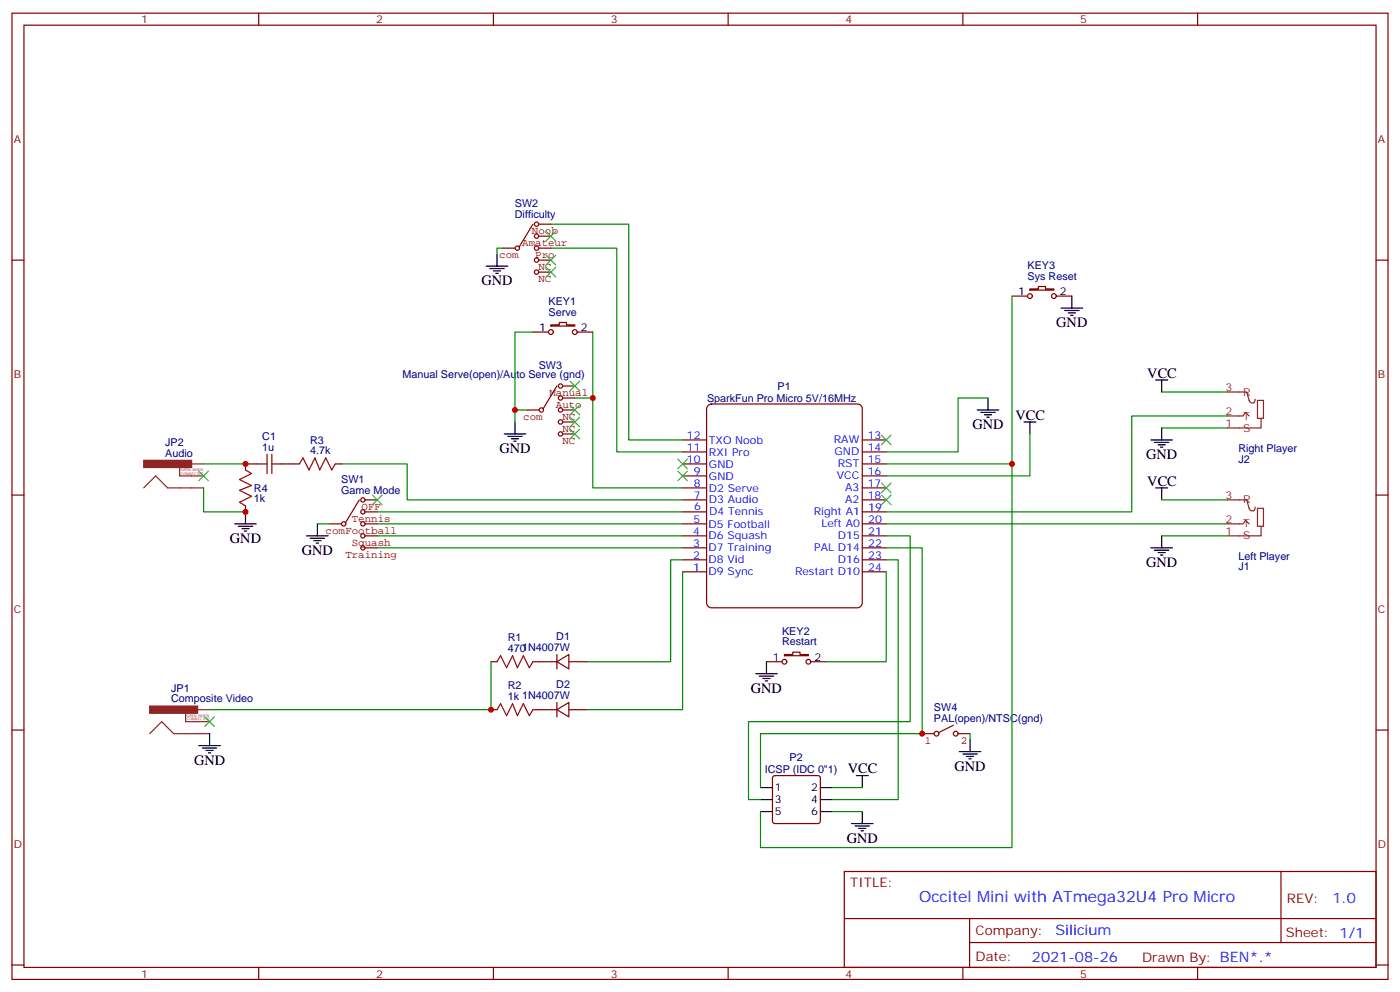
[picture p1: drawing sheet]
<svg xmlns="http://www.w3.org/2000/svg" width="412mm" height="292mm" viewBox="0 0 412 292" stroke-linecap="round" stroke-linejoin="round" font-family="sans-serif">
<g fill="none" stroke="#870000" stroke-width=".35">
<path d="M3.5 3.9h405.4v284.3h-405.4zM7.1 7.4h398.2v277.3h-398.2zM76.2 3.9v3.5M145.3 3.9v3.5M214.5 3.9v3.5M283.6 3.9v3.5M352.8 3.9v3.5M3.5 76.6h3.6M405.3 76.6h3.6M3.5 145.7h3.6M405.3 145.7h3.6M3.5 214.8h3.6"/>
<path d="M405.3 214.8h3.6M248.7 256.5h156.6v28.2h-156.6zM377.3 256.5v20.9M248.7 270.3h156.5M285.6 277.4h119.6M285.6 270.3v14.1M3.5 284h3.6M76.2 284.7v3.5M145.3 284.7v3.5M214.5 284.7v3.5M283.6 284.7v3.5M352.8 284.7v3.5"/>
<path d="M405.3 284h3.6"/>
</g>
<path d="M208.5 119.5l1-.6h43.1a1.41 1.41 0 0 1 1.4 1.4v57.1a1.51 1.51 0 0 1-1.4 1.5h-43.1a1.51 1.51 0 0 1-1.4-1.5v-57.1z" fill="#fff" stroke="#800000" stroke-width=".35"/>
<g fill="none" stroke="#870000" stroke-width=".35">
<path d="M157 97.7h4.6M162.3 95.6h2.4v-.7h2.2v.7h2.4v.4h-7zM170 97.7h4.6M298.1 87.1h4.6M303.4 85h2.5v-.7h2.1v.7h2.4v.4h-7zM311.1 87.1h4.6M75.8 136.5h-3.5v1.8M82.9 136.5h5.3M98.8 136.5h1.7M201.1 136.5h7M201.1 133h7M201.1 129.5h7"/>
<path d="M254 136.5h7.1M254 133h7.1M254 129.5h7.1M72.3 148.9v1.7M201.1 157.7h7M201.1 154.2h7M201.1 150.6h7M201.1 147.1h7M201.1 143.6h7M201.1 140.1h7M254 157.7h7.1M254 154.2h7.1"/>
<path d="M254 150.6h7.1M254 147.1h7.1M254 143.6h7.1M254 140.1h7.1M201.1 168.3h7M201.1 164.7h7M201.1 161.2h7M254 168.3h7.1M254 164.7h7.1M254 161.2h7.1M144.6 194.7h1.8M157 194.7h7"/>
<path d="M164 194.7l3.6-2.1v4.2zM164 192.6v4.2M167.6 194.7h5.3M225.8 194.7h4.6M231.1 192.6h2.4v-.7h2.2v.7h2.4v.4h-7zM238.8 194.7h4.6M144.6 208.8h1.8M157 208.8h7M164 208.8l3.6-2.1v4.3zM164 206.7v4.3M167.6 208.8h5.3M227.8 228.5l.4-.3h12.7l.5 .3 .3 .5v12.7l-.3 .5-.5 .2h-12.7l-.5-.3-.2-.4v-12.7z"/>
<circle cx="162.3" cy="97.7" r=".71"/>
<circle cx="169.3" cy="97.7" r=".71"/>
<circle cx="303.4" cy="87.1" r=".71"/>
<circle cx="310.4" cy="87.1" r=".71"/>
<circle cx="231.1" cy="194.7" r=".71"/>
<circle cx="238.1" cy="194.7" r=".71"/>
</g>
<g fill="none" stroke="#8c2424" stroke-width=".35">
<path d="M361.6 115.4h5.6l.7 2.4a.9 .9 0 0 0 1.1 .8 .9 .9 0 0 0 .7-1.1M370.4 117.8h1.8v5.3h-1.8zM52.9 136.5v3.6h7.1M56.4 136.5h3.6M361.6 122.4h4.6l.7-1 1 1M371.5 123.1v2.8h-9.9M42.3 143.6l3.6-3.5 3.5 3.5h10.6M361.6 147.1h5.6l.7 2.5a.9 .9 0 0 0 1.1 .7 .9 .9 0 0 0 .7-1.1M361.6 154.2h4.6l.7-1.1 1 1.1M370.4 149.6h1.8v5.3h-1.8zM371.5 154.9v2.8h-9.9M44.1 215.9l3.5-3.5 3.6 3.5h10.5"/>
<path d="M54.7 208.8v3.6h7M58.2 208.8h3.5"/>
</g>
<g fill="#8c2424" stroke="#8c2424" stroke-width=".35">
<path d="M44.1 207.8h14.1v2.1h-14.1z"/>
<path d="M42.3 135.5h14.1v2.1h-14.1z"/>
</g>
<g fill="none" stroke="#000" stroke-width=".35">
<path d="M143.2 78.3h6.4M144.3 79h4.2M145.3 79.7h2.2M146.4 74.8v3.5M146 80.4h.8M312.6 90.7h6.3M313.6 91.4h4.3M314.7 92.1h2.1M315.4 92.8h.7M315.7 87.1v3.6M291 117.1v3.5M340.4 111.8h3.6"/>
<path d="M342.2 111.8v3.6M148.5 127.7h6.4M149.6 128.4h4.2M150.6 129.1h2.2M151.3 129.8h.7M151.7 124.2v3.5M287.9 120.6h6.3M288.9 121.4h4.3M290 122.1h2.1M290.7 122.8h.7M301.6 124.2h3.6M303.4 124.2v3.5"/>
<path d="M339 129.5h6.4M340.1 130.2h4.2M341.1 130.9h2.2M341.8 131.6h.7M342.2 125.9v3.6M69.1 154.2h6.4M70.2 154.9h4.2M71.3 155.6h2.1M72 156.3h.7M72.3 150.6v3.6M90.3 157.7h6.4M91.4 158.4h4.2"/>
<path d="M92.4 159.1h2.1M93.1 159.8h.7M93.5 154.2v3.5M340.4 143.6h3.6M342.2 143.6v3.5M342.2 157.7v3.5M339 161.2h6.4M340.1 161.9h4.2M341.1 162.6h2.2M341.8 163.3h.7M222.6 198.3h6.4M223.7 199h4.2"/>
<path d="M224.7 199.7h2.1M225.8 194.7v3.6M58.6 219.4h6.3M61.7 215.9v3.5M225.4 200.4h.7M285.8 217.7v3.5M59.6 220.1h4.3M60.7 220.8h2.1M61.4 221.5h.7M224 231.8h3.5M224 235.3h3.5M224 238.8h3.5"/>
<path d="M241.7 231.8h3.5M241.7 235.3h3.5M241.7 238.8h3.5M252.2 228.2h3.6M254 228.2v3.6M254 238.8v3.6M282.6 221.2h6.3M283.6 221.9h4.3M284.7 222.6h2.1M285.4 223.3h.7M250.8 242.4h6.4M251.9 243.1h4.2"/>
<path d="M252.9 243.8h2.2M253.6 244.5h.8"/>
</g>
<g fill="none" stroke="#008700" stroke-width=".35">
<path d="M148.2 73h-1.8v1.8M162.3 66h22.9v63.5h15.9M162.3 73h19.4v60h19.4M157 97.7h-5.3v26.5M174.6 97.7v45.9h26.5M298.1 87.1v49.4h-37M169.3 117.1h5.3M291 117.1h-8.8v15.9h-21.1M342.2 115.4h19.4M60 136.5h12.3M100.5 136.5h19.4v10.6h81.2M151.7 120.6h3.5"/>
<path d="M298.1 136.5v112.9h-74.1v-10.6M303.4 127.7v12.4h-42.3M342.2 125.9h19.4M361.6 122.4h-28.2v28.2h-72.3M60 143.6v7h12.3M93.5 154.2h3.5M111.1 157.7h90M111.1 154.2h90M111.1 150.6h90M261.1 157.7h7v54.7h-47.6v22.9h3.5M261.1 154.2h100.5M342.2 157.7h19.4"/>
<path d="M342.2 147.1h19.4M111.1 161.2h90M201.1 168.3v40.5h-28.2M201.1 164.7h-3.5v30h-24.7M261.1 161.2h10.5v54.7h-47.6v15.9M261.1 164.7h3.5v70.6h-19.4M261.1 168.3v26.4h-17.7M144.6 194.7v14.1h-82.9M285.8 215.9v1.8M245.2 238.8h8.8M245.2 231.8h8.8"/>
</g>
<g fill="none" stroke="#850000" stroke-width=".35">
<path d="M148.2 73h3.5M153 73a.63 .63 0 0 0-.9-.5 .63 .63 0 0 0-.1 1 .63 .63 0 0 0 1-.4M157 66l-4.1 6.7M158.7 73a.63 .63 0 0 0-.9-.5 .63 .63 0 0 0-.1 1 .63 .63 0 0 0 1-.4M158.7 69.5a.63 .63 0 0 0-.9-.6 .63 .63 0 0 0-.1 1.1 .63 .63 0 0 0 1-.4M158.7 66a.63 .63 0 0 0-.9-.6 .63 .63 0 0 0-.1 1.1 .63 .63 0 0 0 1-.4M158.7 76.6a.63 .63 0 0 0-.9-.6 .63 .63 0 0 0-.1 1.1 .63 .63 0 0 0 1-.4M158.7 66h3.6M158.7 69.5h3.6M158.7 73h3.6M158.7 76.6h3.6M158.7 80.1a.63 .63 0 0 0-.9-.6 .63 .63 0 0 0-.1 1.1 .63 .63 0 0 0 1-.4"/>
<path d="M158.7 80.1h3.6M164 113.6l-4 6.7M169.3 117.1h-3.6a.63 .63 0 0 0-.9-.5 .63 .63 0 0 0-.1 1 .63 .63 0 0 0 1-.4M169.3 113.6h-3.6a.63 .63 0 0 0-.9-.6 .63 .63 0 0 0-.1 1.1 .63 .63 0 0 0 1-.4M155.2 120.6h3.5M160.1 120.6a.63 .63 0 0 0-.9-.5 .63 .63 0 0 0-.1 1.1 .63 .63 0 0 0 1-.4M169.3 120.6h-3.6a.63 .63 0 0 0-.9-.5 .63 .63 0 0 0-.1 1.1 .63 .63 0 0 0 1-.4M169.3 124.2h-3.6a.63 .63 0 0 0-.9-.6 .63 .63 0 0 0-.1 1.1 .63 .63 0 0 0 1-.4M169.3 127.7h-3.6a.63 .63 0 0 0-.9-.6 .63 .63 0 0 0-.1 1.1 .63 .63 0 0 0 1-.4M97 154.2h3.5M101.9 154.2a.63 .63 0 0 0-.9-.6 .63 .63 0 0 0-.1 1.1 .63 .63 0 0 0 1-.4M105.8 147.1l-4 6.7"/>
<path d="M107.5 154.2a.63 .63 0 0 0-.9-.6 .63 .63 0 0 0-.1 1.1 .63 .63 0 0 0 1-.4M107.5 150.6a.63 .63 0 0 0-.9-.5 .63 .63 0 0 0-.1 1 .63 .63 0 0 0 1-.4M107.5 147.1a.63 .63 0 0 0-.9-.6 .63 .63 0 0 0-.1 1.1 .63 .63 0 0 0 1-.4M107.5 157.7a.63 .63 0 0 0-.9-.6 .63 .63 0 0 0-.1 1.1 .63 .63 0 0 0 1-.4M107.6 147.1h3.5M107.6 150.6h3.5M107.6 154.2h3.5M107.6 157.7h3.5M107.5 161.2a.63 .63 0 0 0-.9-.6 .63 .63 0 0 0-.1 1.1 .63 .63 0 0 0 1-.4M107.6 161.2h3.5M271.6 215.9h3.6M276.6 215.9a.71 .71 0 0 0-1-.6 .71 .71 0 0 0-.1 1.2 .71 .71 0 0 0 1.1-.5"/>
<path d="M280.8 213.4l-4.2 2.1M285.8 215.9h-3.6a.71 .71 0 0 0-1-.6 .71 .71 0 0 0-.1 1.2 .71 .71 0 0 0 1.1-.5"/>
</g>
<path d="M72.3 138.3l1.8 1-3.5 1.8 3.5 1.8-3.5 1.4 3.5 1.7-3.5 1.8 1.7 1.1M75.8 136.5h2.9M78.7 133.7v5.6M80.1 136.5h2.8M80.1 133.7v5.6M88.2 136.5l1.1-1.7 1.7 3.5 1.8-3.5 1.4 3.5 1.8-3.5 1.7 3.5 1.1-1.8M146.4 194.7l1.1-1.7 1.7 3.5 1.8-3.5 1.4 3.5 1.8-3.5 1.7 3.5 1.1-1.8M146.4 208.8l1.1-1.7 1.7 3.5 1.8-3.5 1.4 3.5 1.8-3.5 1.7 3.5 1.1-1.8" fill="none" stroke="#a10000" stroke-width=".35"/>
<g fill="none" stroke="#3c3" stroke-width=".35">
<path d="M160.9 68.1l2.8 2.8M160.9 78.7l2.8 2.8M160.9 75.1l2.8 2.9M163.7 68.1l-2.8 2.8M163.7 78.7l-2.8 2.8M163.7 75.1l-2.8 2.9M167.9 112.2l2.8 2.8M167.9 119.2l2.8 2.9M170.7 112.2l-2.8 2.8M170.7 119.2l-2.8 2.9M58.6 138.6l2.8 2.9M61.4 138.6l-2.8 2.9"/>
<path d="M167.9 122.8l2.8 2.8M167.9 126.3l2.8 2.8M170.7 122.8l-2.8 2.8M170.7 126.3l-2.8 2.8M199.7 135.1l2.8 2.8M199.7 138.6l2.8 2.9M202.5 135.1l-2.8 2.8M202.5 138.6l-2.8 2.9M259.6 128.1l2.9 2.8M262.5 128.1l-2.9 2.8M109.7 145.7l2.8 2.8M112.5 145.7l-2.8 2.8"/>
<path d="M259.6 145.7l2.9 2.8M259.6 142.2l2.9 2.8M262.5 145.7l-2.9 2.8M262.5 142.2l-2.9 2.8M60.3 211l2.8 2.8M63.1 211l-2.8 2.8"/>
</g>
<g fill="#c00">
<circle cx="144.6" cy="208.8" r=".88"/>
<circle cx="72.3" cy="136.5" r=".88"/>
<circle cx="72.3" cy="150.6" r=".88"/>
<circle cx="298.1" cy="136.5" r=".88"/>
<circle cx="271.6" cy="215.9" r=".88"/>
<circle cx="174.6" cy="117.1" r=".88"/>
<circle cx="151.7" cy="120.6" r=".88"/>
</g>
<text font-size="4.6" fill="#00f" x="270.8" y="265.5">Occitel Mini with ATmega32U4 Pro Micro</text>
<g font-size="4.2">
<text x="141.8" y="84">GND</text>
<text x="311.1" y="96.3">GND</text>
<text x="338" y="111.1">VCC</text>
<text x="299.2" y="123.5">VCC</text>
<text x="286.5" y="126.3">GND</text>
<text x="147.1" y="133.3">GND</text>
<text x="337.6" y="135.1">GND</text>
<text x="338" y="142.9">VCC</text>
<text x="67.7" y="159.8">GND</text>
<text x="88.9" y="163.3">GND</text>
<text x="337.6" y="166.9">GND</text>
<text x="221.2" y="203.9">GND</text>
<text x="57.1" y="225.1">GND</text>
<text x="249.8" y="227.5">VCC</text>
<text x="281.2" y="226.8">GND</text>
<text x="249.4" y="248">GND</text>
</g>
<g font-size="4.2" fill="#00f">
<text x="392.5" y="265.7">1.0</text>
<text x="310.9" y="275.3">Silicium</text>
<text x="304" y="283.1">2021-08-26</text>
</g>
<g font-size="3.9" fill="#800">
<text x="250.5" y="261.1">TITLE:</text>
<text x="379.1" y="265.7">REV:</text>
<text x="287.4" y="275.3">Company:</text>
<text x="378.7" y="275.9">Sheet: 1/1</text>
<text x="287.4" y="282.9">Date:</text>
<text x="336.4" y="283">Drawn By: BEN*.*</text>
</g>
<g font-size="3.2" fill="#800">
<text x="41.6" y="6.9">1</text>
<text x="110.8" y="6.9">2</text>
<text x="179.9" y="6.9">3</text>
<text x="249.1" y="6.9">4</text>
<text x="318.2" y="6.9">5</text>
<text x="4.1" y="42">A</text>
<text x="405.9" y="42">A</text>
<text x="4.1" y="111.1">B</text>
<text x="405.9" y="111.1">B</text>
<text x="4.1" y="180.3">C</text>
<text x="405.9" y="180.3">C</text>
<text x="4.1" y="249.4">D</text>
<text x="405.9" y="249.4">D</text>
<text x="41.6" y="287.7">1</text>
<text x="110.8" y="287.7">2</text>
<text x="179.9" y="287.7">3</text>
<text x="249.1" y="287.7">4</text>
<text x="318.2" y="287.7">5</text>
</g>
<g font-size="3.2" fill="#000080">
<text x="151.7" y="64.2">Difficulty</text>
<text x="151.7" y="60.9">SW2</text>
<text x="302.7" y="82.3">Sys Reset</text>
<text x="302.7" y="79.1">KEY3</text>
<text x="161.6" y="89.7">KEY1</text>
<text x="161.6" y="92.9">Serve</text>
<text x="118.6" y="111.1">Manual Serve(open)/Auto Serve (gnd)</text>
<text x="158.7" y="108.6">SW3</text>
<text x="208.3" y="118.2">SparkFun Pro Micro 5V/16MHz</text>
<text x="229.1" y="114.8">P1</text>
<text x="48.7" y="131.3">JP2</text>
<text x="77.3" y="129.4">C1</text>
<text x="91.4" y="130.5">R3</text>
<text x="48.7" y="134.4">Audio</text>
<text x="77.3" y="132.6">1u</text>
<text x="91.4" y="133.7">4.7k</text>
<text x="364.8" y="133.1">Right Player</text>
<text x="364.8" y="136.1">J2</text>
<text x="100.5" y="142.1">SW1</text>
<text x="74.8" y="147.9">1k</text>
<text x="74.8" y="144.7">R4</text>
<text x="100.5" y="145.3">Game Mode</text>
<text x="364.8" y="164.8">Left Player</text>
<text x="364.8" y="167.9">J1</text>
<text x="149.6" y="191.9">4701N4007W</text>
<text x="149.6" y="188.7">R1</text>
<text x="163.9" y="188.4">D1</text>
<text x="230.4" y="189.9">Restart</text>
<text x="230.4" y="186.7">KEY2</text>
<text x="50.4" y="203.7">JP1</text>
<text x="149.6" y="202.8">R2</text>
<text x="163.9" y="202.5">D2</text>
<text x="50.4" y="206.7">Composite Video</text>
<text x="149.6" y="206">1k 1N4007W</text>
<text x="275.1" y="209.2">SW4</text>
<text x="275.1" y="212.4">PAL(open)/NTSC(gnd)</text>
<text x="225.3" y="227.6">ICSP (IDC 0&quot;1)</text>
<text x="232.6" y="223.9">P2</text>
</g>
<g font-size="3.2" fill="#840000">
<text x="156.7" y="69">Noob</text>
<text x="147.1" y="76">com</text>
<text x="153.8" y="72.5">Amateur</text>
<text x="157.7" y="76">Pro</text>
<text x="158.6" y="79.6">NC</text>
<text x="158.6" y="83.1">NC</text>
<text x="161.9" y="116.6">Manual</text>
<text x="154.1" y="123.6">com</text>
<text x="163.8" y="120.1">Auto</text>
<text x="165.7" y="123.6">NC</text>
<text x="165.7" y="127.2">NC</text>
<text x="165.7" y="130.7">NC</text>
<text x="103.6" y="153.6">Tennis</text>
<text x="106.5" y="150.1">OFF</text>
<text x="95.9" y="157.2">comFootball</text>
<text x="103.6" y="160.7">Squash</text>
<text x="101.7" y="164.2">Training</text>
<text x="272.5" y="218.9">1</text>
<text x="283" y="218.9">2</text>
</g>
<g font-size="3.2">
<text x="300" y="86.8">1</text>
<text x="312.2" y="86.8">2</text>
<text x="158.9" y="97.4">1</text>
<text x="171.1" y="97.4">2</text>
<text x="227.6" y="194.4">1</text>
<text x="239.9" y="194.4">2</text>
<text x="228.2" y="232.8">1</text>
<text x="238.9" y="232.8">2</text>
<text x="228.2" y="236.4">3</text>
<text x="228.2" y="239.9">5</text>
<text x="238.9" y="236.4">4</text>
<text x="238.9" y="239.9">6</text>
</g>
<g font-size="3.2" fill="#8d2323">
<text x="361" y="115">3</text>
<text x="366.2" y="116.4">R</text>
<text x="361" y="125.6">1</text>
<text x="361" y="122.1">2</text>
<text x="366.2" y="123.5">T</text>
<text x="366.2" y="127">S</text>
<text x="361" y="146.8">3</text>
<text x="366.2" y="148.2">R</text>
<text x="361" y="153.8">2</text>
<text x="366.2" y="155.2">T</text>
<text x="361" y="157.3">1</text>
<text x="366.2" y="158.8">S</text>
</g>
<g font-size="3.2" fill="#00f">
<text x="202.3" y="129.1">12</text>
<text x="208.8" y="130.5">TXO Noob</text>
<text x="245.6" y="130.5">RAW</text>
<text x="255.6" y="129.1">13</text>
<text x="202.3" y="136.2">10</text>
<text x="202.3" y="132.6">11</text>
<text x="208.8" y="137.6">GND</text>
<text x="208.8" y="134.1">RXI Pro</text>
<text x="245.8" y="134">GND</text>
<text x="246.8" y="137.5">RST</text>
<text x="255.6" y="132.6">14</text>
<text x="255.6" y="136.1">15</text>
<text x="204.4" y="143.2">8</text>
<text x="204.4" y="139.7">9</text>
<text x="208.8" y="141.1">GND</text>
<text x="246.5" y="141.1">VCC</text>
<text x="255.6" y="139.7">16</text>
<text x="255.6" y="143.2">17</text>
<text x="204.4" y="146.8">7</text>
<text x="208.8" y="148.2">D3 Audio</text>
<text x="208.8" y="144.6">D2 Serve</text>
<text x="248.9" y="144.6">A3</text>
<text x="248.9" y="148.1">A2</text>
<text x="255.6" y="146.7">18</text>
<text x="204.2" y="153.8">5</text>
<text x="204.5" y="150.2">6</text>
<text x="208.7" y="155.3">D5 Football</text>
<text x="208.9" y="151.6">D4 Tennis</text>
<text x="239.7" y="151.7">Right A1</text>
<text x="242" y="155.2">Left A0</text>
<text x="255.8" y="150.3">19</text>
<text x="255.8" y="153.8">20</text>
<text x="204.2" y="160.8">3</text>
<text x="204.2" y="157.3">4</text>
<text x="208.7" y="158.7">D6 Squash</text>
<text x="246.8" y="158.8">D15</text>
<text x="255.8" y="157.3">21</text>
<text x="255.8" y="160.9">22</text>
<text x="204.2" y="167.9">1</text>
<text x="204.2" y="164.4">2</text>
<text x="208.7" y="165.8">D8 Vid</text>
<text x="208.7" y="162.3">D7 Training</text>
<text x="239.9" y="162.3">PAL D14</text>
<text x="246.8" y="165.8">D16</text>
<text x="255.8" y="164.4">23</text>
<text x="255.8" y="167.9">24</text>
<text x="208.7" y="169.3">D9 Sync</text>
<text x="234.2" y="169.3">Restart D10</text>
</g>
<g font-size="1.1" fill="#8d2323">
<text x="53.3" y="138.6">OPEN WHEN</text>
<text x="53.3" y="139.7">CONNECTED</text>
<text x="55" y="211">OPEN WHEN</text>
<text x="55" y="212">CONNECTED</text>
</g>
</svg>
